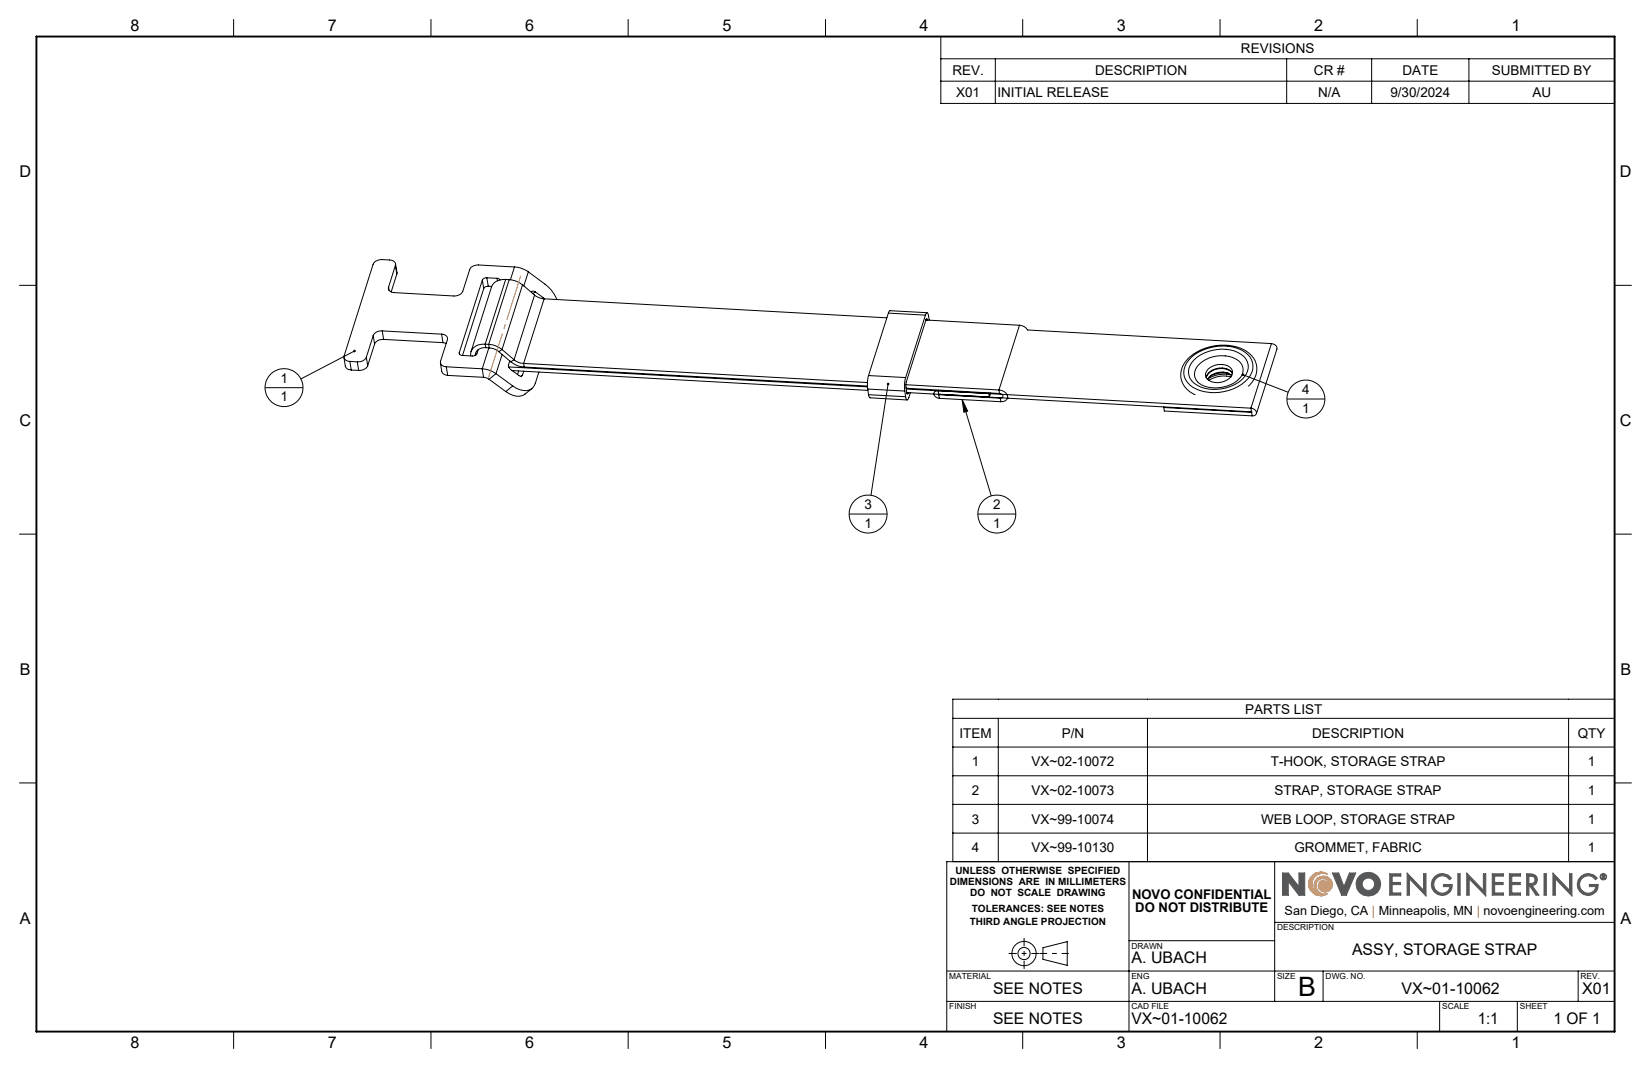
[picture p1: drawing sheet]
<svg xmlns="http://www.w3.org/2000/svg" width="432mm" height="279mm" viewBox="0 0 432 279" stroke-linecap="round" stroke-linejoin="round" font-family="sans-serif">
<g fill="none" stroke="#000" stroke-width=".26">
<path d="M61.1 5.1v4.5M112.7 5.1v4.5M164.3 5.1v4.5M215.9 5.1v4.5M267.5 5.1v4.5M319.1 5.1v4.5M370.7 5.1v4.5M5.1 74.6h4.4M101.6 75.1l.1 .9M103.4 69.5a1.26 1.26 0 0 0-1.5-1.5l-2-.1a2.38 2.38 0 0 0-2.3 1.2l-7.6 24a1.3 1.3 0 0 0 1.5 1.4M103.4 69.5l-1.8 5.6M103.4 69.5l.4 2.2"/>
<path d="M103.4 69l.4 2.7M103.8 71.7l-1.5 4.7M126.2 73.3l-6.1 19M126.2 73.3l.3 2.2M126.5 75.5l-5.5 17.5M127.3 72.7a1.1 1.1 0 0 0-1.1 .6M127.3 72.7l2.7 .1M127.3 72.7l.4 2.2M127.7 74.9a1.11 1.11 0 0 0-1.2 .6M127.7 74.9h.9M130 72.8l.8 .4M130 72.8l.1 .6"/>
<path d="M132.3 73.1a3.4 3.4 0 0 0-3.7 2l-5.4 16.9M132.3 73.1l-5.4 16.9M132.3 73.1l.9 .1M133.2 73.2a6.5 6.5 0 0 1 3.5 1.3M133.2 73.2l-5.4 16.9M134.5 69.8a7.2 7.2 0 0 1 3.7 1.3M134.5 69.8l-9.3-.5a2.29 2.29 0 0 0-2.4 1.3l-1.8 5.6a2.38 2.38 0 0 1-2.3 1.2l-15.5-.8a1.26 1.26 0 0 1-1.6-1.5M134.5 69.8l-1 3.4M136.7 74.5l-5.4 16.9M136.7 74.5l3.1 2.7M138.2 71.1a19 19 0 0 1 6.7 5.8l.7 1.5M138.2 71.1l-1.2 3.7"/>
<path d="M139.8 77.2a4.7 4.7 0 0 0 2.5 1M139.8 77.2l-5.4 16.9M140 76.3a.59 .59 0 0 0-1 .2M140 76.3l2.1 1.6M140 76.3l-.6 .5M142.1 77.9l.3 .3M142.1 77.9l-.2 .2M142.3 78.2l89.7 4.9M142.3 78.2l-5.4 16.9M422.3 74.6h4.4M90 93.6l.5 2.5 .3 .4 1.1 .3M91.5 94.5l2 .2"/>
<path d="M91.5 94.5l.4 2.3M91.9 96.8l1.9 .1M93.5 94.7l.3 2.2M95.8 93.5a2.38 2.38 0 0 1-2.3 1.2M95.8 93.5l.4 2.2M96.2 95.7a2.38 2.38 0 0 1-2.4 1.2M97.6 87.8l-1.8 5.7M97.6 87.8l.4 2.2M98 90l-1.8 5.7M100 86.6a2.21 2.21 0 0 0-2.4 1.2M100 86.6l15.5 .8M100 86.6l.3 2.2"/>
<path d="M100.3 88.8a2.3 2.3 0 0 0-2.3 1.2M100.3 88.8l15.6 .8M115.2 94.9l.5 2.6 .7 .5 .7 .2M115.5 87.4a1.3 1.3 0 0 1 1.5 1.5l-1.8 5.6a1.3 1.3 0 0 0 1.5 1.5M115.5 87.4l.4 2.2M115.9 89.6l.8 .3M116.7 96l9.4 .5M116.7 96l.4 2.2M117.1 98.2l9.4 .5M120.1 92.3l.1 .4M125.1 91.4l-.4 1.1a1.2 1.2 0 0 1-1.2 .6l-2.6-.1a.67 .67 0 0 1-.8-.7M126.1 96.5a6.9 6.9 0 0 1 3.6 1.3"/>
<path d="M126.1 96.5l.4 2.2M126.5 98.7l1.4 .5M126.9 90a3.2 3.2 0 0 0-3.8 2.7v.4M126.9 90l.9 .1M126.9 90l.1 .9M127 90.9a2.25 2.25 0 0 0-2.7 2.1M127 90.9l1 .1M127.8 90.1a5.8 5.8 0 0 1 3.5 1.3M127.8 90.1l.2 .9M127.8 91l-1.7 5.5M127.9 99.2l4.4 3.2M128 91a4.1 4.1 0 0 1 2.5 1"/>
<path d="M129.7 97.8l4.4 3.2M129.7 97.8l-1.8 1.4M130.5 92l3.1 2.7M131.3 91.4l-.8 .6M131.3 91.4l3.1 2.7M131.3 92.7l-1.6 5.1M133 96l93.9 5.2M133.3 94.4l-.3 1.1a1.16 1.16 0 0 0 .6 1.2l2.1 1.5a.58 .58 0 0 0 1-.1M133.6 94.7a6.2 6.2 0 0 0 3.5 1.3M133.9 96.9l3 .2-.2 1M134.4 94.1a4.3 4.3 0 0 0 2.5 1M134.4 94.1l-.8 .6"/>
<path d="M135.6 97l-.2 1M136.7 98.1l-.4 .3M136.9 95.1l.2 .9M136.9 95.1l90 5M137 97.1l90 5M137.1 96l89.8 5M140.9 97.3l-.9 3.1a2.83 2.83 0 0 1-4 1.6l-1.9-1M227.2 98.2l-.3 1.8v1.8M227.2 98.2l9.7 .6M232.3 81.9l9.7 .5M232.3 81.9l-5.1 16.3M236.9 98.8l-.3 1.7v1.8"/>
<path d="M242 82.4l.3-.4 .3-.1 .4 1.9M242 82.4l-5.1 16.4M242.2 83.7l24.4 1.4M242.2 83.6h.3M242.5 81.8l-9.7-.5-.5 .6M242.5 83.6l-.1-.3-5.4 16.6-.1 1.2 .3 1.7 .1 .3 .2-.2M242.5 83.6l.1 .1M266.6 85.1a2.52 2.52 0 0 1 2.1 1.2l63.8 3.6M266.6 85.1l-5.3 16.9M311.7 93.4a12.4 12.4 0 0 1 13.7-1.4 4.6 4.6 0 0 1 .2 7.8 12.3 12.3 0 0 1-13.7 1.5 4.6 4.6 0 0 1-.2-7.9zM312.2 94.2a10.6 10.6 0 0 1 12.5-1.5 3.9 3.9 0 0 1 0 6.7 10.6 10.6 0 0 1-12.4 .8 3.9 3.9 0 0 1-.1-6zM313.7 95.2a8.5 8.5 0 0 1 10.2-.8 3.3 3.3 0 0 1-.6 5.4 8.7 8.7 0 0 1-10 .2 3.1 3.1 0 0 1 .4-4.8z"/>
<path d="M315.8 99.2a7.6 7.6 0 0 1 6.4-1 4.5 4.5 0 0 0-6.4 1M315.9 96.6a4.6 4.6 0 0 1 6.2-.2 2.12 2.12 0 0 1-1.3 3.1 4.2 4.2 0 0 1-5.3-.8 1.78 1.78 0 0 1 .4-2.1zM321.2 97.6h-.5a7.6 7.6 0 0 0-4.2 .8M321.9 98.6a7.5 7.5 0 0 0-5.8 .9M322.3 97.7a4.2 4.2 0 0 0-5.9-.3l-.9 1.4M322.4 97.6a4.2 4.2 0 0 0-6.9 1.1M332.5 89.9a1.38 1.38 0 0 1 1.5 1.4l-5.4 16.9M332.5 89.9l-5.3 16.9M134.1 101l-1.8 1.4M139.1 101.6a4.4 4.4 0 0 1-4 2l-.9-.2-1.9-1M226.9 101.8l9.7 .5M226.9 101.8l.3 1.5"/>
<path d="M227.2 103.3l.3 .8 9.7 .5M227.2 103.3l9.7 .5M236.6 102.3l.3 1.5M236.9 100.6l24.4 1.4M237 101.6l24.4 1.3M237 101.8l90.2 5M237.2 102.7l90.1 5M237.2 102.9h.3M237.6 102.7l-.1 .2M238.1 102.8l-.8 1.8h-.2l-.2-.8M245.4 102.2a.96 .96 0 0 0-1.2 .9 .96 .96 0 0 0 1 1l.5 .1M245.4 102.2l.1 .9"/>
<path d="M245.4 102.1v.1M245.5 103.1v.2M245.5 103.1l13.3 .8M245.5 103.3l16.1 .9M245.5 103.3l.2 .9M245.6 103.2l-.1 .1M245.7 104.2l16.1 .9M258.7 102.8l.1 1.1M259.1 102.8l-.3 1.1M261.3 102a2.11 2.11 0 0 1 2.2 2.1 1.6 1.6 0 0 1-1.7 1M261.3 102l.1 .9M261.4 102.9l.3 .1a.59 .59 0 0 1 .6 .7 .59 .59 0 0 1-.7 .5"/>
<path d="M261.6 104.2l.2 .9M261.7 104.1l-.1 .1M263.5 104.2h.1M304.4 106.6l22.9 1.3M304.4 106.6l.1 .9 23 1.3M304.4 106.4v.2M326.5 101a5.5 5.5 0 0 0-.9-9.3 13.1 13.1 0 0 0-15.8 3.3 5.5 5.5 0 0 0 2.8 8.3M327.2 106.8a1.16 1.16 0 0 1 1.2 .5 1.16 1.16 0 0 1 0 1.2l-.9 .3M327.2 106.8l.1 .9M327.3 107.7v.2M327.3 107.9l.2 .9M327.4 107.7l-.1 .2"/>
<path d="M5.1 139.7h4.4M422.3 139.7h4.4M5.1 204.8h4.4M422.3 204.8h4.4M295.3 225.4v44.5M333.4 225.4v36.6M422.3 225.4h-174.7v44.5M247.6 254h174.7M272.8 247.9l6.3-1.6v6.3l-6.3-1.6zM295.3 246.1h38.1M333.4 241.3h88.9M346 254v8"/>
<path d="M412.7 254v8M61.1 269.9v4.4M112.7 269.9v4.4M164.3 269.9v4.4M215.9 269.9v4.4M247.6 262h174.7M267.5 269.9v4.4M319.1 269.9v4.4M370.7 269.9v4.4M376.5 262v7.9M396.8 262v7.9"/>
<circle cx="267.8" cy="249.5" r="1.59"/>
<circle cx="267.8" cy="249.5" r="3.2"/>
</g>
<path d="M342.7 229.6a3.1 3.1 0 0 1 4.5-.9 2.82 2.82 0 0 0-3.9 1.7 2.82 2.82 0 0 0 2.3 3.6 2.45 2.45 0 0 1-1.1-4.2 2.45 2.45 0 0 1 4 1.5 1.88 1.88 0 0 1-1.9 2.1 1.88 1.88 0 0 1-1.8-2.2l.6-.7a1.82 1.82 0 0 1 2.4 1.5 1.89 1.89 0 0 0-2.6-2 1.89 1.89 0 0 0-.3 3.3l.7 .4 .8 .2 .8-.1a3.2 3.2 0 0 1-4-.2 3.2 3.2 0 0 1-.5-4z" fill="none" stroke="#f78d2a" stroke-width=".26"/>
<g fill="none" stroke="#555759" stroke-width=".26">
<path d="M335.4 228.4h1.5l2.8 3.6v-3.6h1.5v5.8h-1.5l-2.7-3.6-.1 3.6h-1.5zM339.7 232h.1M348.5 228.4h1.6l1.4 3.6 1.4-3.6h1.7l-2.5 5.8h-1.2zM363.5 228.6h2.9v.6h-2.3v1.7h2.2v.5h-2.2v2.2h2.3v.6h-2.9zM368 228.4l4.3 4.5v-4.3h.7v5.8l-4.4-4.5v4.3h-.6zM375.4 229.2a2.89 2.89 0 0 1 4.2 .5l-.5 .5a2.26 2.26 0 0 0-3.2-.7 2.26 2.26 0 0 0-.5 3.2 2.26 2.26 0 0 0 3.3 .4l.5-1.1h-1.7v-.6h2.3a2.79 2.79 0 0 1-3.4 2.8 2.79 2.79 0 0 1-1.8-4zM381.3 228.6h.6v5.6h-.6zM383.6 228.4l4.3 4.5v-4.3h.7v5.8l-4.4-4.5v4.3h-.6zM390.3 228.6h2.9v.6h-2.3v1.7h2.2v.5h-2.2v2.2h2.3v.6h-2.9zM394.8 228.6h2.9v.6h-2.3v1.7h2.2v.5h-2.2v2.2h2.3v.6h-2.9zM399.3 228.6a2.74 2.74 0 0 1 2.6 .8l.2 .8-.3 .9-.4 .4-.7 .2 1.8 2.5h-.8l-1.7-2.5h-.1v2.5h-.6zM399.9 229.2l1.1 .1a1.02 1.02 0 0 1 0 1.7l-1.1 .2z"/>
<path d="M403.8 228.6h.6v5.6h-.6zM406.2 228.4l4.3 4.5v-4.3h.6v5.8l-4.3-4.5v4.3h-.6zM413.6 229.2a2.89 2.89 0 0 1 4.2 .5l-.5 .5a2.27 2.27 0 0 0-3.2-.7 2.27 2.27 0 0 0-.5 3.2 2.27 2.27 0 0 0 3.2 .4l.5-1.1h-1.6v-.6h2.3a2.79 2.79 0 0 1-4 2.5 2.79 2.79 0 0 1-.4-4.7zM419 228.9l.6 .1 .1 .3-.2 .1 .2 .4h-.2l-.2-.4-.1 .4h-.2zM419.2 229l.3 .2-.3 .1z"/>
<circle cx="357.9" cy="231.3" r="1.64"/>
<circle cx="357.9" cy="231.3" r="3.2"/>
<circle cx="419.3" cy="229.4" r=".85"/>
<circle cx="419.3" cy="229.4" r=".71"/>
</g>
<path d="M279.5 249.4h-7.5" fill="none" stroke="#000" stroke-width=".26" stroke-dasharray="15.2 1.3 1.3 1.3" stroke-dashoffset="13.4" stroke-linecap="butt"/>
<path d="M263.8 249.4h8.1M267.8 245.4v8.1" fill="none" stroke="#000" stroke-width=".26" stroke-dasharray="15.2 1.3 1.3 1.3" stroke-dashoffset="13.1" stroke-linecap="butt"/>
<path d="M9.5 9.6h412.8v260.3h-412.8z" fill="none" stroke="#000" stroke-width=".5"/>
<path d="M343 229.1a3.2 3.2 0 0 1 4.2-.4 2.82 2.82 0 0 0-3.9 1.7 2.82 2.82 0 0 0 2.3 3.6 2.43 2.43 0 0 1-1.9-2.8 2.43 2.43 0 0 1 2.7-2 2.43 2.43 0 0 1 2.1 2.7 1.82 1.82 0 0 1-2.5 1.5 1.82 1.82 0 0 1-.9-2.7 1.73 1.73 0 0 1 2.7 1.3 1.9 1.9 0 0 0-2.6-2 1.9 1.9 0 0 0-.3 3.3l.8 .5h1.5a3.2 3.2 0 0 1-4.2-.4 3.2 3.2 0 0 1 0-4.3z" fill-rule="evenodd" fill="#f78d2a"/>
<path d="M335.4 228.4v5.8h1.5v-3.6l2.8 3.6h1.5v-5.8h-1.5v3.6l-2.8-3.6zM348.5 228.4l2.4 5.8h1.2l2.5-5.8h-1.7l-1.4 3.6-1.4-3.6zM355.6 229.1a3.1 3.1 0 0 0 .1 4.5 3.1 3.1 0 0 0 4.6-.3 3.1 3.1 0 0 0-.6-4.6 3.3 3.3 0 0 0-4.1 .4zM356.2 231.3a1.65 1.65 0 0 1 3.3 0 1.65 1.65 0 0 1-3.3 0zM363.5 228.6v5.6h2.9v-.6h-2.3v-2.2h2.2v-.5h-2.2v-1.7h2.3v-.6zM368 228.4v5.8h.6v-4.3l4.4 4.5v-5.8h-.7v4.3zM375.2 229.3a2.8 2.8 0 0 0 .6 4.7 2.8 2.8 0 0 0 4-2.5v-.1h-2.3v.6h1.7a2.14 2.14 0 0 1-2.7 1.6 2.14 2.14 0 0 1-1.5-2.7 2.25 2.25 0 0 1 1.8-1.8 2.25 2.25 0 0 1 2.3 1.1l.5-.5a2.92 2.92 0 0 0-4.4-.4zM381.3 228.6v5.6h.6v-5.6zM383.6 228.4v5.8h.6v-4.3l4.4 4.5v-5.8h-.7v4.3zM390.3 228.6v5.6h2.9v-.6h-2.3v-2.2h2.2v-.5h-2.2v-1.7h2.3v-.6zM394.8 228.6v5.6h2.9v-.6h-2.3v-2.2h2.2v-.5h-2.2v-1.7h2.3v-.6zM399.3 228.6v5.6h.6v-2.5h.1l1.7 2.5h.8l-1.8-2.5a1.58 1.58 0 0 0 1.4-1.9 1.58 1.58 0 0 0-2.1-1.2zM399.9 229.2h.7a1.01 1.01 0 0 1 .8 1.3 1.01 1.01 0 0 1-1.3 .7h-.2zM403.8 228.6v5.6h.6v-5.6zM406.2 228.4v5.8h.6v-4.3l4.3 4.5v-5.8h-.6v4.3zM413.3 229.4a2.79 2.79 0 0 0 .9 4.6 2.79 2.79 0 0 0 3.8-2.6h-2.3v.6h1.6a2.16 2.16 0 0 1-2.8 1.5 2.16 2.16 0 0 1-1.2-3.1 2.24 2.24 0 0 1 4-.2l.5-.5a2.89 2.89 0 0 0-4.5-.3zM419 228.9v.9h.2v-.4l.5 .4-.2-.4 .2-.4zM419.2 229l.3 .2-.3 .1zM418.5 229.4a.85 .85 0 0 0 1.7 0 .85 .85 0 0 0-1.7 0zM418.6 229.4a.71 .71 0 0 1 1.4 0 .71 .71 0 0 1-1.4 0z" fill-rule="evenodd" fill="#555759"/>
<g fill="none" stroke="#000" stroke-width=".26">
<path d="M246.1 9.6h176.2v17.5h-176.2zM246.1 15.4h176.2M260.3 15.4v11.7M336.5 15.4v11.7M358.7 15.4v11.7M384.2 15.4v11.7M246.1 21.2h176.2M92.7 91.8l-14 7.3M325.1 98l11.8 4.6M69.3 101.4h9.9M232.3 100.5l-4.5 29.1M251.6 104.5l1.5 3.1-1 .2z"/>
<path d="M251.6 104.5l7.7 25.3M336.6 104.4h9.9M222.1 134.5h9.9M255.7 134.5h10M249.2 182.9h173.1v42.5h-173.1zM249.2 187.9h173.1M249.2 195.4h173.1M261.1 187.9v37.5M300.1 187.9v37.5M410.2 187.9v37.5M249.2 203h173.1M249.2 210.4h173.1"/>
<path d="M249.2 217.9h173.1"/>
<circle cx="74.3" cy="101.4" r="5"/>
<circle cx="341.5" cy="104.4" r="5"/>
<circle cx="227" cy="134.5" r="5"/>
<circle cx="260.7" cy="134.5" r="5"/>
</g>
<path d="M127.8 98.8l8.4-26.7" fill="none" stroke="#ff0080" stroke-width=".26" stroke-dasharray="15.2 1.3 1.3 1.3" stroke-dashoffset="3.2" stroke-linecap="butt"/>
<path d="M324.9 97.7l-.1 .2 .3 .1-.3-.1a.35 .35 0 0 0 .3 .5 .35 .35 0 0 0 .3-.4 .35 .35 0 0 0-.5-.3zM251.6 104.5l1.5 3.1-1 .2zM232 100.2a.35 .35 0 0 0 .1 .6 .35 .35 0 0 0 .5-.2 .35 .35 0 0 0-.3-.5v.4v-.4zM92.5 91.6a.35 .35 0 0 0-.1 .4 .35 .35 0 0 0 .5 .1 .35 .35 0 0 0 .1-.4l-.3 .1 .3-.1-.2-.2z" fill="#000"/>
<text font-size="7" x="339.5" y="260.5">B</text>
<g font-size="4.2">
<text x="34.1" y="8.1">8</text>
<text x="85.7" y="8.1">7</text>
<text x="137.3" y="8.1">6</text>
<text x="188.9" y="8.1">5</text>
<text x="240.5" y="8.1">4</text>
<text x="292.1" y="8.1">3</text>
<text x="343.7" y="8.1">2</text>
<text x="395.3" y="8.1">1</text>
<text x="5.1" y="46.4">D</text>
<text x="423.7" y="46.4">D</text>
<text x="5.1" y="111.4">C</text>
<text x="423.7" y="111.4">C</text>
<text x="5.2" y="176.5">B</text>
<text x="423.8" y="176.5">B</text>
<text x="5.2" y="241.6">A</text>
<text x="423.8" y="241.6">A</text>
<text x="353.6" y="249.9">ASSY, STORAGE STRAP</text>
<text x="295.9" y="252">A. UBACH</text>
<text x="259.7" y="260">SEE NOTES</text>
<text x="295.9" y="260">A. UBACH</text>
<text x="366.5" y="260">VX~01-10062</text>
<text x="413.8" y="260">X01</text>
<text x="259.7" y="267.9">SEE NOTES</text>
<text x="295.9" y="267.9">VX~01-10062</text>
<text x="386.5" y="267.9">1:1</text>
<text x="406.3" y="267.9">1 OF 1</text>
<text x="34.1" y="274.2">8</text>
<text x="85.7" y="274.2">7</text>
<text x="137.3" y="274.2">6</text>
<text x="188.9" y="274.2">5</text>
<text x="240.5" y="274.2">4</text>
<text x="292.1" y="274.2">3</text>
<text x="343.7" y="274.2">2</text>
<text x="395.3" y="274.2">1</text>
</g>
<g font-size="3.5">
<text x="324.6" y="13.8">REVISIONS</text>
<text x="249.1" y="19.6">REV.</text>
<text x="286.4" y="19.6">DESCRIPTION</text>
<text x="343.6" y="19.6">CR #</text>
<text x="366.8" y="19.6">DATE</text>
<text x="390.2" y="19.6">SUBMITTED BY</text>
<text x="250.1" y="25.4">X01</text>
<text x="260.8" y="25.4">INITIAL RELEASE</text>
<text x="344.7" y="25.4">N/A</text>
<text x="363.6" y="25.4">9/30/2024</text>
<text x="400.8" y="25.4">AU</text>
<text x="73.3" y="100.1">1</text>
<text x="73.3" y="105">1</text>
<text x="340.6" y="103.1">4</text>
<text x="340.6" y="107.9">1</text>
<text x="226.1" y="133.2">3</text>
<text x="259.7" y="133.2">2</text>
<text x="226.1" y="138">1</text>
<text x="259.7" y="138">1</text>
<text x="325.7" y="186.7">PARTS LIST</text>
<text x="250.9" y="193">ITEM</text>
<text x="277.7" y="193">P/N</text>
<text x="343.1" y="193">DESCRIPTION</text>
<text x="412.6" y="193">QTY</text>
<text x="254.2" y="200.5">1</text>
<text x="269.8" y="200.5">VX~02-10072</text>
<text x="332.4" y="200.5">T-HOOK, STORAGE STRAP</text>
<text x="415.3" y="200.5">1</text>
<text x="254.2" y="208">2</text>
<text x="269.8" y="208">VX~02-10073</text>
<text x="333.3" y="208">STRAP, STORAGE STRAP</text>
<text x="415.3" y="208">1</text>
<text x="254.2" y="215.5">3</text>
<text x="269.8" y="215.5">VX~99-10074</text>
<text x="329.8" y="215.5">WEB LOOP, STORAGE STRAP</text>
<text x="415.3" y="215.5">1</text>
<text x="254.2" y="223">4</text>
<text x="269.8" y="223">VX~99-10130</text>
<text x="338.5" y="223">GROMMET, FABRIC</text>
<text x="415.3" y="223">1</text>
<text x="296.1" y="235.2">NOVO CONFIDENTIAL</text>
<text x="296.9" y="238.7">DO NOT DISTRIBUTE</text>
</g>
<text font-size="3.3" x="336" y="239.4">San Diego, CA | Minneapolis, MN | novoengineering.com</text>
<g font-size="2.6">
<text x="248.4" y="231.5">DIMENSIONS ARE IN MILLIMETERS</text>
<text x="249.9" y="228.6">UNLESS OTHERWISE SPECIFIED</text>
<text x="253.7" y="234.4">DO NOT SCALE DRAWING</text>
<text x="254.2" y="238.5">TOLERANCES: SEE NOTES</text>
<text x="253.7" y="242.1">THIRD ANGLE PROJECTION</text>
</g>
<g font-size="2.2">
<text x="334" y="243.4">DESCRIPTION</text>
<text x="295.9" y="248.2">DRAWN</text>
<text x="248.3" y="256.1">MATERIAL</text>
<text x="295.9" y="256.1">ENG</text>
<text x="334" y="256.1">SIZE</text>
<text x="346.7" y="256.1">DWG. NO.</text>
<text x="413.4" y="256.1">REV.</text>
<text x="248.3" y="264">FINISH</text>
<text x="295.9" y="264">CAD FILE</text>
<text x="377.2" y="264">SCALE</text>
<text x="397.5" y="264">SHEET</text>
</g>
</svg>
